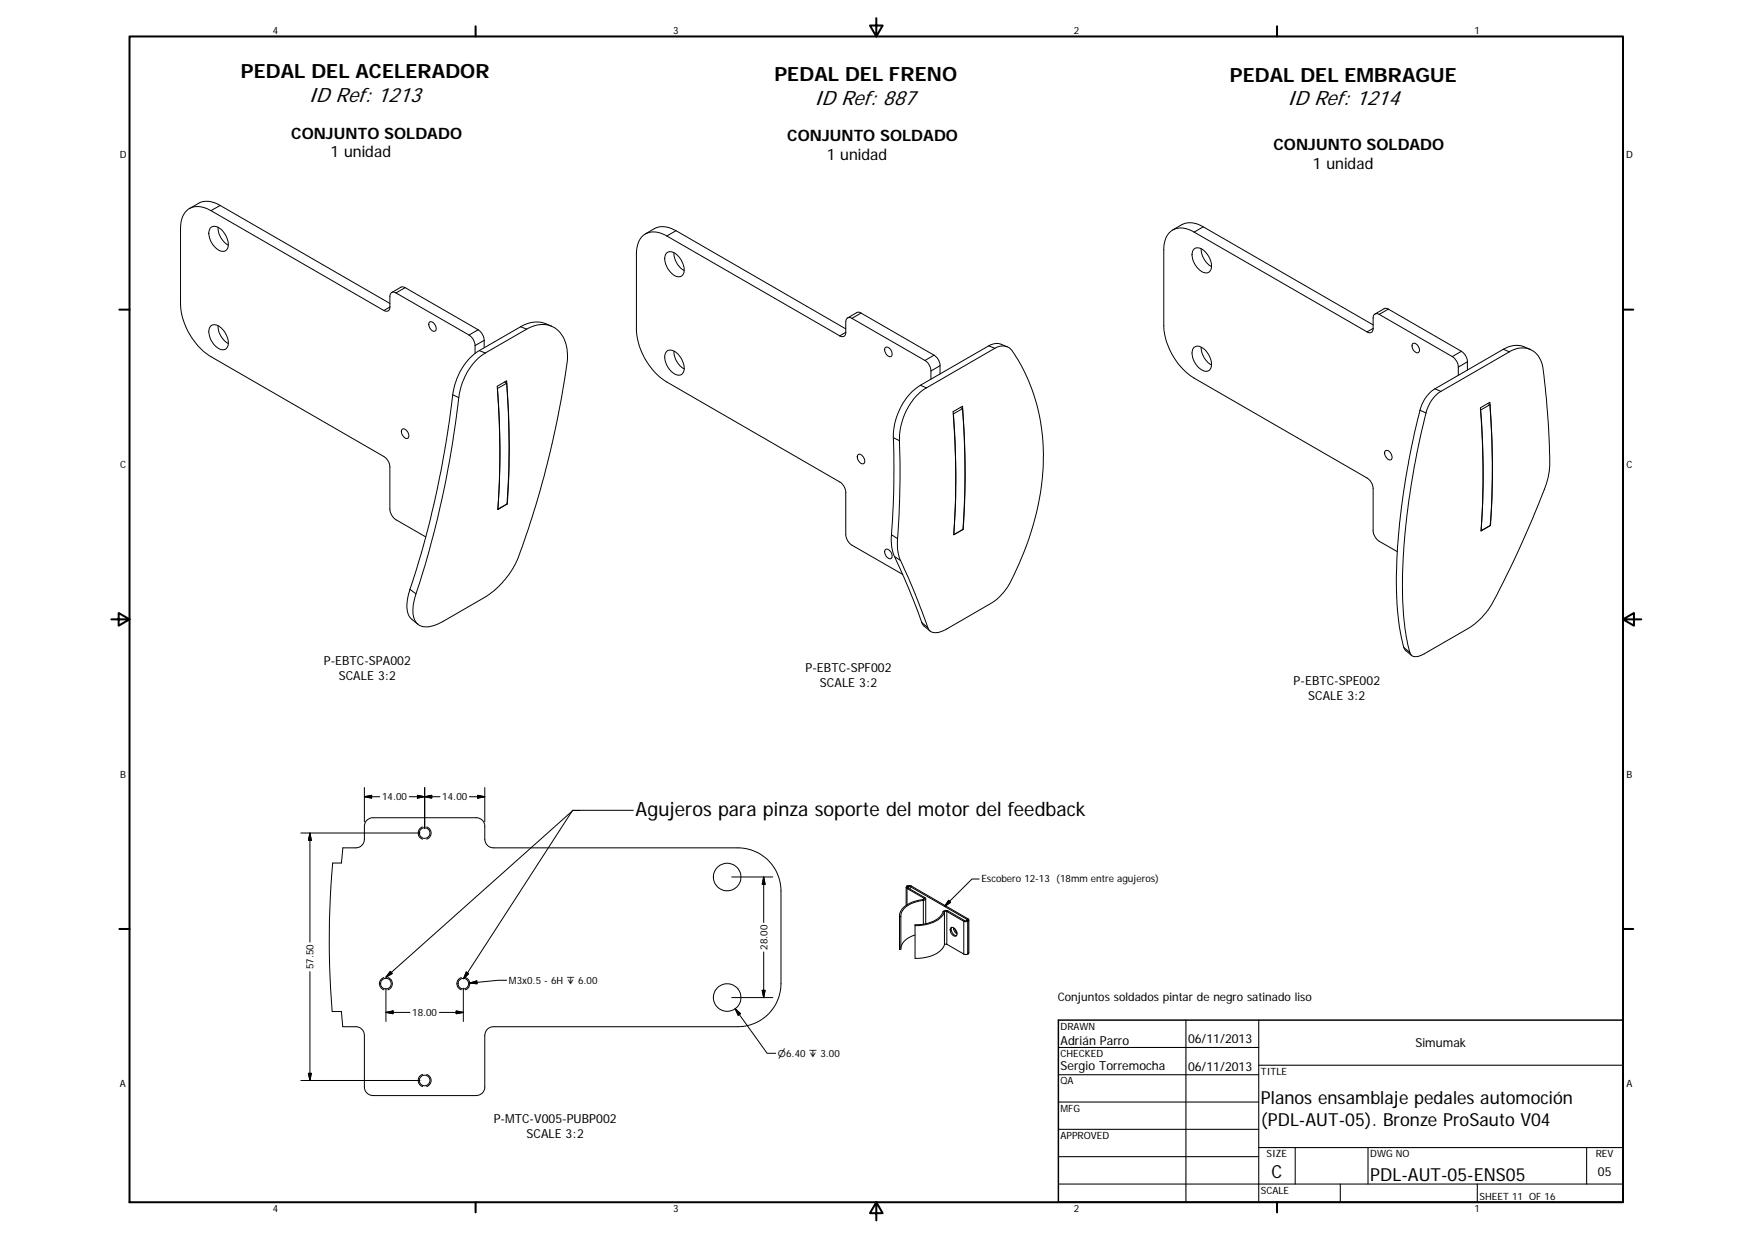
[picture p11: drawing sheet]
<svg xmlns="http://www.w3.org/2000/svg" width="420mm" height="297mm" viewBox="0 0 420 297" stroke-linecap="round" stroke-linejoin="round" font-family="sans-serif">
<g fill="none" stroke="#000" stroke-width=".24">
<path d="M50.4 54.7a1.89 1.89 0 0 1 2.8 .5 4.1 4.1 0 0 1 1.2 4.6 1.85 1.85 0 0 1-2.7-.4 4.1 4.1 0 0 1-1.3-4.7zM50.6 50.5l41.5 23.9M50.6 50.5a4.7 4.7 0 0 0-5.9 .1 5.8 5.8 0 0 0-1.4 4.1v18.2a16.1 16.1 0 0 0 7.3 12.6l41.8 24.2 .7 .8 .4 1v10.8l.3 1 .6 .8 .6 .5 7.1 4.1M52.3 54.5a5 5 0 0 0 2.4 4.3M52.8 49.3l40.7 23.4M52.8 49.3l-2.2 1.2M52.8 49.3a5.1 5.1 0 0 0-5.2-.6l-2.2 1.3M159.9 56.6l41.5 23.9M159.9 56.6a4.6 4.6 0 0 0-6.1 .3 6.5 6.5 0 0 0-1.2 3.9v18.2a16 16 0 0 0 7.3 12.6l41.9 24.2 .6 .8 .4 1.2v10.4l.2 .9 .4 .7 .7 .8 12.4 7.1M162.1 55.3a5.3 5.3 0 0 0-5.1-.5l-2.2 1.3M162.1 55.3l40.7 23.5M162.1 55.3l-2.2 1.3"/>
<path d="M286.4 59.7a2.12 2.12 0 0 1 2.8 .9 4 4 0 0 1 1 4.4 1.85 1.85 0 0 1-2.7-.5 4.1 4.1 0 0 1-1.3-4.7zM286.4 55.6a4.7 4.7 0 0 0-5.9 .1 5.7 5.7 0 0 0-1.4 4.2v18.1a16 16 0 0 0 7.3 12.7l41.4 23.9a3.2 3.2 0 0 1 1.5 2.5v10.3l.2 .8 .4 .7 .7 .7 4.5 2.6M286.4 55.6l41.4 24M288.1 59.6a5 5 0 0 0 2.4 4.3M288.6 54.4a5.3 5.3 0 0 0-5.2-.5l-2.2 1.2M288.6 54.4l40.7 23.5M288.6 54.4l-2.2 1.2M50.4 78.3a1.89 1.89 0 0 1 2.8 .5 4.1 4.1 0 0 1 1.2 4.6 1.85 1.85 0 0 1-2.7-.4 4.2 4.2 0 0 1-1.3-4.7zM52.3 78.1a5 5 0 0 0 2.4 4.3M93.5 73.6l-1.4 .8M93.5 73.6a.88 .88 0 0 1-.4 .9 .88 .88 0 0 1-1-.1M95 70.2a.89 .89 0 0 0-1.1-.1 .89 .89 0 0 0-.4 1v2.5"/>
<path d="M95 70.2l17.5 10.1M97.2 69l-2.2 1.2M97.2 69l-.8-.3-.3 .2-2.2 1.2M97.2 69l17.5 10.1M103 77.3a1.04 1.04 0 0 1 1.4 .8 .76 .76 0 0 1 .2 .8 .76 .76 0 0 1-.7 .5 1.68 1.68 0 0 1-.9-2.1zM114.7 79.1l-2.2 1.2M114.7 79.1l.9 .8 .3 .7 .2 1M124.9 78.3l1.4 .6M124.9 78.3l-10 5.8M126.3 78.9a6 6 0 0 1 8.4 1.3 9.7 9.7 0 0 1 1.2 7.2 215.6 215.6 0 0 1-12.3 47.9 20.7 20.7 0 0 1-7.4 7.9l-9.9 5.8a5.9 5.9 0 0 1-5.8 .9 4.5 4.5 0 0 1-1.4-4.7l.6-2.8M126.3 78.9l-9.9 5.7M132.3 78.2l-1.4-.6a6.8 6.8 0 0 0-6 .7"/>
<path d="M159.9 60.6a2.26 2.26 0 0 1 3.1 1.2 3.7 3.7 0 0 1 .7 4.1 1.85 1.85 0 0 1-2.7-.5 4.1 4.1 0 0 1-1.2-4.6zM161.6 60.6a5.2 5.2 0 0 0 2.5 4.3M202.8 79.7a.88 .88 0 0 1-.4 .9 .88 .88 0 0 1-1-.1M202.8 79.7l-1.4 .8M204.3 76.3a.9 .9 0 0 0-1-.1 .9 .9 0 0 0-.5 1v2.5M204.3 76.3l17.5 10.1M206.5 75.1l-.9-.2-2.3 1.3M206.5 75.1l17.5 10.1M206.5 75.1l-2.2 1.2M329.3 78.7a.89 .89 0 0 1-.4 1 .89 .89 0 0 1-1.1-.1M329.3 78.7l-1.5 .9M330.8 75.4a.9 .9 0 0 0-1.1-.1 .9 .9 0 0 0-.4 .9v2.5"/>
<path d="M330.8 75.4l17.5 10.1M332.9 74.1l-.8-.2-2.4 1.4M332.9 74.1l17.6 10.1M332.9 74.1l-2.1 1.3M108.6 94.7a232.5 232.5 0 0 1-10.3 46.6M108.6 94.7l1.4 .6M110 95.3a231.9 231.9 0 0 1-10.3 47.1M112.5 80.3l.9 .9 .4 .9 .1 .7M113.9 82.8v1.9M114.9 84.1l1.5 .5M114.9 84.1a14.7 14.7 0 0 0-6.3 10.6M116.1 81.6l-2.2 1.2"/>
<path d="M116.1 81.6v1.8M116.4 84.6a14.8 14.8 0 0 0-6.4 10.7M119.3 93.1a189.3 189.3 0 0 1 .1 29l2.2-1.3M121 91.6l.5 .3M121.5 91.9l-2.2 1.2M121.5 91.9a196.6 196.6 0 0 1 .1 28.9M159.9 84.2a2.53 2.53 0 0 1 3.3 1.5 3.2 3.2 0 0 1 .2 4.1 2.92 2.92 0 0 1-3.3-1.9 3.2 3.2 0 0 1-.2-3.7zM161.6 84.2a5 5 0 0 0 2.5 4.2M212.3 83.4a1.2 1.2 0 0 1 1.6 1.2 .65 .65 0 0 1-.2 .9 .65 .65 0 0 1-.9-.3l-.2-.2a1.55 1.55 0 0 1-.3-1.6zM220.7 92.4l1.5 .6M220.7 92.4a15 15 0 0 0-6.5 12.5M221.8 86.4l.9 .9 .4 .7 .2 .9"/>
<path d="M222.2 93a14.9 14.9 0 0 0-6.5 12.6M223.3 88.9v2M224 85.2l-2.2 1.2M224 85.2a3.1 3.1 0 0 1 1.4 2.5M225.4 87.7v2M225.4 87.7l-2.1 1.2M230.3 97.7l.5 .3M230.8 98l-2.2 1.2M230.8 98a200.6 200.6 0 0 1 .1 28.9l-2.2 1.3a193.4 193.4 0 0 0 0-29M237.1 82.9a3.3 3.3 0 0 1 3-.3l1.4 .6M237.1 82.9l1.5 .6M237.1 82.9l-16.4 9.5"/>
<path d="M238.6 83.5a2.92 2.92 0 0 1 4.2 .7 46 46 0 0 1 6.8 33 70.9 70.9 0 0 1-8.1 23.8l-1.5 1.8-1.7 1.5-11.6 6.7a3.3 3.3 0 0 1-3.7 .3l-.5-.8M238.6 83.5l-16.4 9.5M286.4 83.2a2.56 2.56 0 0 1 3.3 1.5 3.4 3.4 0 0 1 .3 4.1 2.23 2.23 0 0 1-2.8-.9 4 4 0 0 1-1-4.5zM288.1 83.2a4.9 4.9 0 0 0 2.4 4.3M338.8 82.3a1.44 1.44 0 0 1 1.3 2.2 1.49 1.49 0 0 1-1.3-2.2zM340.5 98.4l1.5 .6M340.5 98.4a163 163 0 0 0-5.5 46.3 49.1 49.1 0 0 0 1.7 10.5M342 99a166.5 166.5 0 0 0-5.5 46.1 47.3 47.3 0 0 0 1.6 11.3M344.1 93.2l1.5 .6M344.1 93.2a8.5 8.5 0 0 0-3.6 5.2M345.6 93.8a8.5 8.5 0 0 0-3.6 5.2M348.3 85.5l1 1.1 .4 1.4"/>
<path d="M349.7 88v2M350.5 84.2l-2.2 1.3M350.5 84.2l.7 .7 .4 .6 .3 1.2M351.9 86.7v2M351.9 86.7l-2.2 1.3M355.1 98.3a192.7 192.7 0 0 1 .1 29M356.8 96.8l.5 .2M357.3 97l-2.2 1.3M357.3 97a193.2 193.2 0 0 1 .1 29l-2.2 1.3M360.5 83.7a5.5 5.5 0 0 1 5-.5l1.5 .6M360.5 83.7l1.5 .6M360.5 83.7l-16.4 9.5"/>
<path d="M362 84.3l-16.4 9.5M362 84.3a5.1 5.1 0 0 1 5.3-.3 5.1 5.1 0 0 1 2.8 4.6 163.7 163.7 0 0 1 1.5 24.1l-.5 2.3a209.6 209.6 0 0 1-14.2 31.2l-1.8 2.1-2.2 1.9-11.7 6.7a2.1 2.1 0 0 1-2.9 0l-.2-.5M96.4 103a1.22 1.22 0 0 1 1.6 1.2 .69 .69 0 0 1-.4 .9 .69 .69 0 0 1-.9-.5 1.57 1.57 0 0 1-.3-1.6zM205.7 109.1a1.1 1.1 0 0 1 1.6 1 .71 .71 0 0 1-.2 1.1 .71 .71 0 0 1-1-.5 1.57 1.57 0 0 1-.4-1.6zM214.2 104.9a204.3 204.3 0 0 1-.4 23.3M214.2 104.9l1.5 .7M215.7 105.6a223 223 0 0 1-.4 23.5M332.2 108.1a1.33 1.33 0 0 1 1.7 1.6 .66 .66 0 0 1-.7 .6 .66 .66 0 0 1-.7-.5 1.44 1.44 0 0 1-.3-1.7zM121.6 120.8l-2.2 1.4a195.5 195.5 0 0 0-.2-29.6l2.3-1.3a208.1 208.1 0 0 1 .2 29.5M212.3 131.8a1.2 1.2 0 0 1 1.6 1.2 .65 .65 0 0 1-.2 .9 .65 .65 0 0 1-.9-.3l-.2-.1a1.55 1.55 0 0 1-.3-1.7zM213.8 128.2l1.5 .9M213.8 128.2a10.1 10.1 0 0 0 .7 5.2"/>
<path d="M214.5 133.4l1.5 1M214.5 133.4a173.6 173.6 0 0 1 6.6 15.9M215.3 129.1a10.3 10.3 0 0 0 .7 5.3M216 134.4a166.2 166.2 0 0 1 6.5 16.1M230.9 126.9l-2.2 1.3a194.9 194.9 0 0 0-.1-29.5l2.2-1.3a200 200 0 0 1 .2 29.5M357.4 125.9l.1 .1M357.5 126l-2.3 1.3M357.5 126a203.3 203.3 0 0 0-.2-29.6l-2.3 1.4a195.7 195.7 0 0 1 .2 29.5M98.3 141.3a8.3 8.3 0 0 0-.1 6.6l2 1.8M98.3 141.3l1.4 1.1M221.1 149.3l.3 .6 1.7 1.4M221.1 149.3l1.4 1.2"/>
<path d="M336.7 155.2l1.4 1.2M336.7 155.2l.4 .8 1.4 1.1M72.1 199.7h28.6M74.3 199.7l.4 1.7h-.7zM74.3 199.7v26.2M87.4 191l1.7-.3v.6zM87.4 191h3.7M87.4 188.8v8.2M88 196.6l1.2-.6h25a1.99 1.99 0 0 1 2.1 2.1v3.1a2.1 2.1 0 0 0 2.1 2.1h58.6a10.3 10.3 0 0 1 10.3 10.3v22.2a10.3 10.3 0 0 1-10.3 10.3h-58.6a2.1 2.1 0 0 0-2.1 2.1v12.4a2.02 2.02 0 0 1-2.1 2.1h-24.8a2.1 2.1 0 0 1-2-2.1v-12.4a2.1 2.1 0 0 0-2.1-2.1h-3.1l-.3-3.6h-2.2a208.4 208.4 0 0 1 .1-35.6h2.1l.3-3.6h3.1a2.1 2.1 0 0 0 2.1-2.1v-3.4zM98.2 191h7.3M100.1 190.7l1.7 .3-1.7 .3zM101.4 198.2a1.55 1.55 0 0 0-1.1 1.5 1.55 1.55 0 0 0 1.1 1.5"/>
<path d="M101.8 188.8v9.8M101.8 191l1.7-.3v.6zM102.3 198.2a1.55 1.55 0 0 1 1.1 1.5 1.55 1.55 0 0 1-1.1 1.5M112.6 191h3.7M114.6 190.7l1.7 .3-1.7 .3zM116.3 188.8v8.2M139.1 194.3h-1.7l-44.8 40M151.9 194.3h-14.6l-26.1 40.4M175.5 210.2h9.8M183.1 210.2l.4 1.8h-.7zM183.1 210.2v11M215.7 219.6v8h.3v-7.8"/>
<path d="M217.3 212.7v4.4M217.5 212.4l.3 .2M217.5 212.4l-.2 .3 .2 .3M217.5 213l4.1 2.3M217.5 213v3.9M217.6 212.4l.2 .2M217.6 212.4h-.1M217.6 212.4h.9M217.8 212.6v.3M217.8 212.9l-.3 .1M217.8 212.9l4 2.3M217.8 212.6h.1"/>
<path d="M217.8 212.6h.5M218.3 212.6l13.6 7.8M218.3 212.6v.6M218.5 212.4l13.6 7.9M218.5 212.4l-.2 .2M221.4 215.7v.2M221.4 215.7a6.4 6.4 0 0 0-5.6 3.2l-.1 .9h.3M221.4 215.9v5.7M221.4 215.9a6.2 6.2 0 0 0-5.2 2.9l-.2 1M221.6 215.3v.3M221.6 215.3l.1 .2-.3 .2M221.8 215.2a.38 .38 0 0 1 .1 .5 .38 .38 0 0 1-.5 .2"/>
<path d="M221.8 215.2l-.2 .1M222 215.5v5.9M226.2 218.6a5.5 5.5 0 0 1-4.7 3l-2.1 .1v8.1a7.4 7.4 0 0 0 7-3l.1-.3M226.2 218.6h.3M226.5 218.6v7.9M226.5 218.6a5.5 5.5 0 0 1-4.5 3.1l-2.6 .2M227.1 218.5l4 2.4M227.1 218.5v7.9M227.1 218.5l-.6 .1M227.3 218.4l-.2 .1M227.3 218.4l4.1 2.3M227.3 218.4l-.6-.1-.5 .3"/>
<path d="M227.5 215.8l.5 .5-1.5 1zM234.8 210.7h-1.7l-6.6 6.6M74.3 232.9v26.1M92.1 234.4a1.54 1.54 0 0 0-1.1 1.4 1.54 1.54 0 0 0 1.1 1.5M92.6 236.9v8M93 234.4a1.54 1.54 0 0 1 1.1 1.4 1.54 1.54 0 0 1-1.1 1.5M93.6 232.9l.5 .5-1.5 .9zM110.6 234.4a1.54 1.54 0 0 0-1 1.4 1.54 1.54 0 0 0 1 1.5M111.1 236.9v8M111.6 234.4a1.55 1.55 0 0 1 1.1 1.4 1.55 1.55 0 0 1-1.1 1.5M111.8 233l.6 .4-1.2 1.3zM112.7 235.7l1.6-.5 .1 .7z"/>
<path d="M121.5 235h-2.1l-6.7 .7M175.5 239.2h9.8M182.8 237.4h.7l-.4 1.8zM183.1 228.2v11M219.4 224.2a4.3 4.3 0 0 0-3.4 3.2M227.1 226.4l4 2.3M227.1 226.4l-.6 .1M228 222.5a1.26 1.26 0 0 1 1.5 1.5 .61 .61 0 0 1-.6 .5 .61 .61 0 0 1-.6-.5 1.54 1.54 0 0 1-.3-1.5zM228.2 222.3a1.55 1.55 0 0 0 1.2 2M228.7 222.4l.1 .8 .7 .7M228.9 222.6l.6 1M231.1 220.9h1"/>
<path d="M231.1 228.7l.4 .2 .6-.2M231.1 220.9v7.8M231.4 220.7l-.3 .2M231.4 220.7h.4M231.8 220.7l.3 .2M231.9 220.4v.3M231.9 220.7l.2 .2M231.9 220.7h-.1M232.1 220.9v7.8M232.1 220.3l.3 .2-.3 .4M232.1 228.7h.1M232.1 220.9h.1"/>
<path d="M232.1 220.3l-.2 .1M232.4 220.6v7.8l-.3 .3M72.1 259h28.6M74 257.3h.7l-.4 1.7zM92.6 242.7l1.7-.3v.6zM98.3 242.7h-5.7M101.4 257.6a1.54 1.54 0 0 0-1.1 1.4 1.54 1.54 0 0 0 1.1 1.5M102.3 257.6a1.53 1.53 0 0 1 1.1 1.4 1.53 1.53 0 0 1-1.1 1.5M105.4 242.7h5.7M109.4 242.4l1.7 .3-1.7 .3zM176.3 241.8l1.3 1.2-.6 .4zM176.3 241.8l7.7 10.7h2"/>
<circle cx="101.8" cy="199.7" r="1.27"/>
<circle cx="174.4" cy="210.2" r="3.3"/>
<circle cx="92.5" cy="235.8" r="1.27"/>
<circle cx="111.1" cy="235.8" r="1.27"/>
<circle cx="174.4" cy="239.1" r="3.3"/>
<circle cx="101.8" cy="259" r="1.26"/>
</g>
<g fill="none" stroke="#000" stroke-width=".48">
<path d="M31.1 8.7h358.1v279.5h-358.1zM114.1 6.3v2.4M210.2 4.4v4.3l-1.6-2.6h3.1l-1.5 2.6M306.2 6.3v2.4M28.6 74.2h2.5M389.2 74.2h2.5M26.7 148.5h4.4l-2.6-1.5v3l2.6-1.5M389.2 148.5l2.6 1.5v-3l-2.6 1.5h4.4M28.6 222.7h2.5M389.2 222.7h2.5M114.1 288.2v2.5M210.2 288.2l1.5 2.7h-3.1l1.6-2.7v4.4"/>
<path d="M306.2 288.2v2.5"/>
</g>
<g fill="none" stroke="#000" stroke-width=".25">
<path d="M253.8 251.1h48.1M253.8 257.7h48.1M284.4 244.6v43.6M301.9 255.4h87.3M301.9 244.6v43.6M253.8 264.2h48.1M253.8 270.7h48.1M253.8 277.3h48.1M301.9 275.1h87.3M310.6 275.1v8.8M328.1 275.1v8.8M380.5 275.1v8.8"/>
<path d="M253.8 283.9h135.4M321.4 283.9v4.3M354.3 283.9v4.3"/>
</g>
<path d="M253.8 244.6h135.4v43.6h-135.4z" fill="none" stroke="#000" stroke-width=".36"/>
<g fill="#000" stroke="#000" stroke-width=".24">
<path d="M87.4 191l1.7-.3v.6zM100.1 190.7l1.7 .3-1.7 .3zM101.8 191l1.7-.3v.6zM114.6 190.7l1.7 .3-1.7 .3zM74.3 199.7l.4 1.7h-.7zM183.1 210.2l.4 1.8h-.7zM227.5 215.8l.5 .5-1.5 1zM93.6 232.9l.5 .5-1.5 .9zM111.8 233l.6 .4-1.2 1.3zM112.7 235.7l1.6-.5 .1 .7zM182.8 237.4h.7l-.4 1.8zM74 257.3h.7l-.4 1.7z"/>
<path d="M92.6 242.7l1.7-.3v.6zM109.4 242.4l1.7 .3-1.7 .3zM176.3 241.8l1.3 1.2-.6 .4z"/>
</g>
<g font-size="5">
<text x="74" y="24.3">ID Ref: 1213</text>
<text x="195.2" y="25.1">ID Ref: 887</text>
<text x="308.7" y="25.3">ID Ref: 1214</text>
</g>
<g font-size="4.7">
<text x="57.8" y="18.7">PEDAL DEL ACELERADOR</text>
<text x="185.7" y="19.5">PEDAL DEL FRENO</text>
<text x="294.9" y="19.6">PEDAL DEL EMBRAGUE</text>
<text x="152.4" y="195.6">Agujeros para pinza soporte del motor del feedback</text>
</g>
<g font-size="4.3">
<text x="302.4" y="264.7">Planos ensamblaje pedales automoción</text>
<text x="302.4" y="269.9">(PDL-AUT-05). Bronze ProSauto V04</text>
<text x="304.9" y="282.4">C</text>
<text x="328.6" y="283.3">PDL-AUT-05-ENS05</text>
</g>
<g font-size="3.8">
<text x="69.8" y="33.2">CONJUNTO SOLDADO</text>
<text x="188.8" y="33.9">CONJUNTO SOLDADO</text>
<text x="79.3" y="37.7">1 unidad</text>
<text x="198.3" y="38.5">1 unidad</text>
<text x="305.4" y="36.1">CONJUNTO SOLDADO</text>
<text x="314.9" y="40.6">1 unidad</text>
</g>
<g font-size="3">
<text x="77.6" y="159.4">P-EBTC-SPA002</text>
<text x="193.2" y="161">P-EBTC-SPF002</text>
<text x="81.2" y="163">SCALE 3:2</text>
<text x="196.6" y="164.6">SCALE 3:2</text>
<text x="310.2" y="164.2">P-EBTC-SPE002</text>
<text x="313.7" y="167.8">SCALE 3:2</text>
<text x="254.3" y="250.5">Adrián Parro</text>
<text x="284.9" y="250.1">06/11/2013</text>
<text x="339.5" y="251.1">Simumak</text>
<text x="254.3" y="256.5">Sergio Torremocha</text>
<text x="284.9" y="256.6">06/11/2013</text>
<text x="118.4" y="269.3">P-MTC-V005-PUBP002</text>
<text x="126.3" y="272.9">SCALE 3:2</text>
<text x="383.2" y="281.9">05</text>
</g>
<text font-size="2.8" x="253.7" y="239.9">Conjuntos soldados pintar de negro satinado liso</text>
<g font-size="2.4">
<text x="65.4" y="8">4</text>
<text x="161.4" y="8">3</text>
<text x="257.5" y="8">2</text>
<text x="353.6" y="8">1</text>
<text x="28.7" y="38">D</text>
<text x="390" y="38">D</text>
<text x="28.8" y="112.2">C</text>
<text x="390.1" y="112.2">C</text>
<text x="28.8" y="186.5">B</text>
<text x="91.6" y="191.9">14.00</text>
<text x="106.1" y="191.9">14.00</text>
<text x="390.1" y="186.5">B</text>
<text x="235.3" y="211.4">Escobero 12-13 (18mm entre agujeros)</text>
<text x="184" y="227.7" transform="rotate(-90 184 227.7)">28.00</text>
<text x="75.2" y="232.4" transform="rotate(-90 75.2 232.4)">57.50</text>
<text x="122.1" y="235.9">M3x0.5 - 6H ↧ 6.00</text>
<text x="98.9" y="243.5">18.00</text>
<text x="254.3" y="246.8">DRAWN</text>
<text x="254.3" y="253.4">CHECKED</text>
<text x="302.4" y="257.6">TITLE</text>
<text x="28.8" y="260.7">A</text>
<text x="254.3" y="259.9">QA</text>
<text x="390" y="260.7">A</text>
<text x="254.3" y="266.5">MFG</text>
<text x="254.3" y="273.1">APPROVED</text>
<text x="303.8" y="277.4">SIZE</text>
<text x="328.6" y="277.4">DWG NO</text>
<text x="382.7" y="277.4">REV</text>
<text x="302.4" y="286.2">SCALE</text>
<text x="354.8" y="287.7">SHEET 11 OF 16</text>
<text x="65.4" y="290.7">4</text>
<text x="161.4" y="290.7">3</text>
<text x="257.5" y="290.7">2</text>
<text x="353.6" y="290.7">1</text>
</g>
<text font-size="2.3" x="186.6" y="253.4">⌀6.40 ↧ 3.00</text>
</svg>
